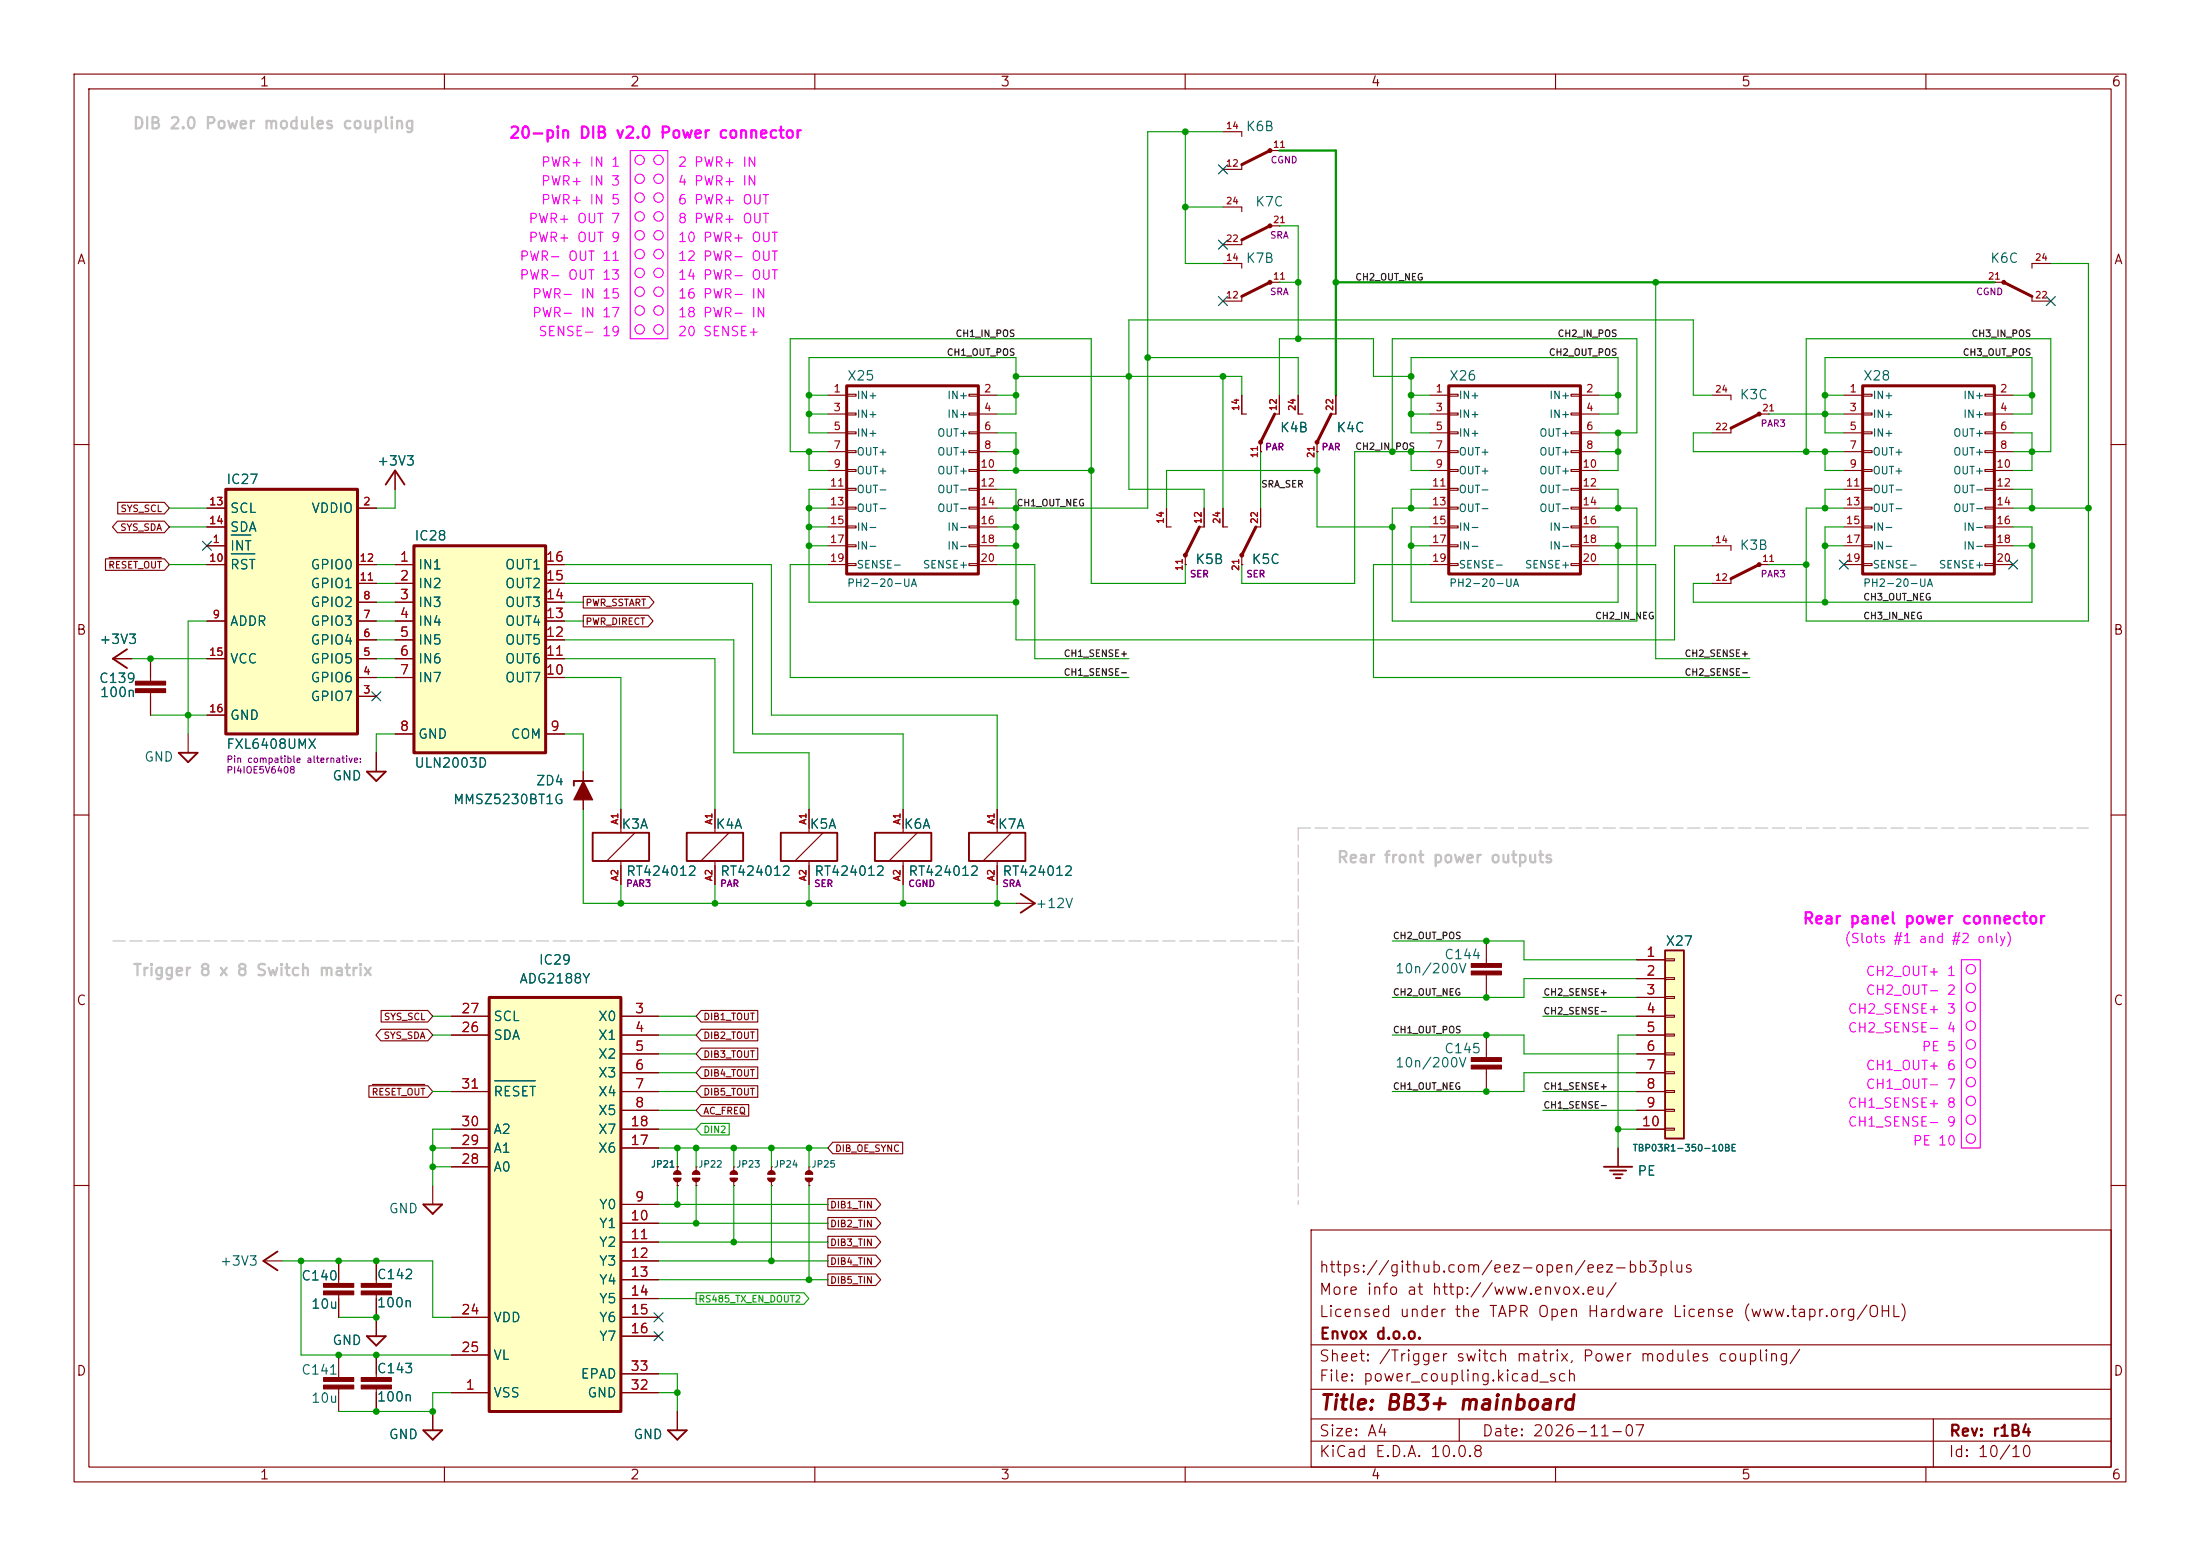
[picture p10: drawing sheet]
<svg xmlns="http://www.w3.org/2000/svg" width="297mm" height="210mm" viewBox="0 0 297 210" stroke-linecap="round" stroke-linejoin="round" font-family="sans-serif">
<g fill="none" stroke="#840000" stroke-width=".15">
<path d="M10 10h277v190h-277zM12 12h273v186h-273zM60 10v2M110 10v2M160 10v2M210 10v2M260 10v2M111.8 53.3h2.5M111.8 55.9h2.5M111.8 58.4h2.5M114.3 53.2h1.3v.3h-1.3zM114.3 55.8h1.3v.2h-1.3z"/>
<path d="M114.3 58.3h1.3v.2h-1.3zM130.8 53.2h1.3v.3h-1.3zM130.8 55.8h1.3v.2h-1.3zM130.8 58.3h1.3v.2h-1.3zM132.1 53.3h2.5M132.1 55.9h2.5M132.1 58.4h2.5M10 60h2M111.8 61h2.5M111.8 63.5h2.5M111.8 66h2.5M111.8 68.6h2.5"/>
<path d="M111.8 71.1h2.5M111.8 73.7h2.5M111.8 76.2h2.5M114.3 60.8h1.3v.3h-1.3zM114.3 63.4h1.3v.2h-1.3zM114.3 65.9h1.3v.3h-1.3zM114.3 68.5h1.3v.2h-1.3zM114.3 71h1.3v.2h-1.3zM114.3 73.5h1.3v.3h-1.3zM114.3 76.1h1.3v.2h-1.3zM130.8 60.8h1.3v.3h-1.3zM130.8 63.4h1.3v.2h-1.3z"/>
<path d="M130.8 65.9h1.3v.3h-1.3zM130.8 68.5h1.3v.2h-1.3zM130.8 71h1.3v.2h-1.3zM130.8 73.5h1.3v.3h-1.3zM130.8 76.1h1.3v.2h-1.3zM132.1 61h2.5M132.1 63.5h2.5M132.1 66h2.5M132.1 68.6h2.5M132.1 71.1h2.5M132.1 73.7h2.5M132.1 76.2h2.5"/>
<path d="M285 60h2M10 110h2M285 110h2M10 160h2M177 166h108v32h-108zM285 160h2M50.8 182.9v3M50.8 187.5v3M60 198v2M110 198v2M160 198v2M177 194.5h108"/>
<path d="M177 191.5h108M177 187.5h108M177 181.5h108M197 191.5v3M210 198v2M260 198v2M261 191.5v6.5"/>
</g>
<g fill="#840000" stroke="#840000" stroke-width=".15">
<path d="M48.8 185.9h4v.5h-4z"/>
<path d="M48.8 186.9h4v.6h-4z"/>
</g>
<path d="M114.3 52.1h17.8v25.4h-17.8z" fill="none" stroke="#840000" stroke-width=".41"/>
<path d="M30.5 66h17.8v33.1h-17.8z" fill="#ffffc2"/>
<path d="M30.5 66h17.8v33.1h-17.8z" fill="none" stroke="#840000" stroke-width=".41"/>
<g fill="none" stroke="#840000" stroke-width=".15">
<path d="M27.9 73.7h2.6M27.9 68.6h2.6M27.9 76.2h2.6M27.9 71.1h2.6M48.3 68.6h2.5M48.3 76.2h2.5M48.3 78.7h2.5M27.9 88.9h2.6M27.9 83.8h2.6M27.9 96.5h2.6M48.3 94h2.5M48.3 91.4h2.5"/>
<path d="M48.3 88.9h2.5M48.3 86.4h2.5M48.3 83.8h2.5M48.3 81.3h2.5M50.8 101.6v2.5M137.2 121.9h2.5M200.7 127v3M200.7 131.6v3M200.7 139.7v3M200.7 144.3v3M218.4 154.9v2.6"/>
</g>
<path d="M31.2 72.2h2.7M31.2 74.8h3.2" fill="none" stroke="#006464" stroke-width=".15"/>
<g fill="#840000" stroke="#840000" stroke-width=".15">
<path d="M198.6 142.7h4.1v.6h-4.1z"/>
<path d="M198.6 143.8h4.1v.5h-4.1z"/>
<path d="M198.6 130h4.1v.6h-4.1z"/>
<path d="M198.6 131.1h4.1v.5h-4.1z"/>
</g>
<path d="M49.5 104.1h2.6l-1.3 1.3zM137.8 120.7l1.9 1.2-1.9 1.3M216.5 157.5h3.8M217.3 158h2.2M217.8 158.5h1.3M218.1 159h.7" fill="none" stroke="#840000" stroke-width=".25"/>
<path d="M224.8 128.3h2.5v25.4h-2.5z" fill="#ffffc2"/>
<path d="M224.8 128.3h2.5v25.4h-2.5z" fill="none" stroke="#840000" stroke-width=".25"/>
<g fill="none" stroke="#840000" stroke-width=".15">
<path d="M167.6 17.8v.6M221 129.5h3.8M221 132.1h3.8M221 134.6h3.8M221 137.2h3.8M221 139.7h3.8M224.8 129.4h1.3v.3h-1.3zM224.8 132h1.3v.2h-1.3zM224.8 134.5h1.3v.2h-1.3zM224.8 137h1.3v.3h-1.3zM224.8 139.6h1.3v.2h-1.3zM221 142.2h3.8"/>
<path d="M221 144.8h3.8M221 147.3h3.8M221 149.9h3.8M221 152.4h3.8M224.8 142.1h1.3v.3h-1.3zM224.8 144.7h1.3v.2h-1.3zM224.8 147.2h1.3v.2h-1.3zM224.8 149.7h1.3v.3h-1.3zM224.8 152.3h1.3v.2h-1.3z"/>
</g>
<circle cx="171.4" cy="20.3" r=".33" fill="#840000"/>
<path d="M165.1 17.8h2.5M167.6 22.2v.7h-2.5M171.4 20.3h1.3M172.7 20.3h.1M274.3 35.6v.6M45.7 182.9v3M45.7 187.5v3" fill="none" stroke="#840000" stroke-width=".15"/>
<path d="M171.4 20.3l-3.8 1.9" fill="none" stroke="#840000" stroke-width=".41"/>
<g fill="#840000" stroke="#840000" stroke-width=".15">
<path d="M43.7 185.9h4.1v.5h-4.1z"/>
<path d="M43.7 186.9h4.1v.6h-4.1z"/>
</g>
<circle cx="270.5" cy="38.1" r=".33" fill="#840000"/>
<g fill="none" stroke="#840000" stroke-width=".15">
<path d="M167.6 35.6v.6M269.2 38.1h.1M269.2 38.1h1.3M274.3 35.6h2.6M248.9 53.3h2.6M248.9 55.9h2.6M248.9 58.4h2.6M251.5 53.2h1.2v.3h-1.2zM251.5 55.8h1.2v.2h-1.2zM251.5 58.3h1.2v.2h-1.2zM268 53.2h1.2v.3h-1.2zM268 55.8h1.2v.2h-1.2z"/>
<path d="M268 58.3h1.2v.2h-1.2zM269.2 53.3h2.6M269.2 55.9h2.6M269.2 58.4h2.6M274.3 40v.6h2.6M248.9 61h2.6M248.9 63.5h2.6M248.9 66h2.6M248.9 68.6h2.6M248.9 71.1h2.6M248.9 73.7h2.6M248.9 76.2h2.6"/>
<path d="M251.5 60.8h1.2v.3h-1.2zM251.5 63.4h1.2v.2h-1.2zM251.5 65.9h1.2v.3h-1.2zM251.5 68.5h1.2v.2h-1.2zM251.5 71h1.2v.2h-1.2zM251.5 73.5h1.2v.3h-1.2zM251.5 76.1h1.2v.2h-1.2zM268 60.8h1.2v.3h-1.2zM268 63.4h1.2v.2h-1.2zM268 65.9h1.2v.3h-1.2zM268 68.5h1.2v.2h-1.2zM268 71h1.2v.2h-1.2z"/>
<path d="M268 73.5h1.2v.3h-1.2zM268 76.1h1.2v.2h-1.2zM269.2 61h2.6M269.2 63.5h2.6M269.2 66h2.6M269.2 68.6h2.6M269.2 71.1h2.6M269.2 73.7h2.6M269.2 76.2h2.6M15.2 88.9h2.6M20.3 88.9v3M20.3 93.5v3"/>
<path d="M45.7 170.2v3M45.7 174.8v3M50.8 177.8v2.5"/>
</g>
<path d="M270.5 38.1l3.8 1.9M251.5 52.1h17.7v25.4h-17.7z" fill="none" stroke="#840000" stroke-width=".41"/>
<path d="M17.1 87.6l-1.9 1.3 1.9 1.3M49.5 180.3h2.6l-1.3 1.3z" fill="none" stroke="#840000" stroke-width=".25"/>
<g fill="#840000" stroke="#840000" stroke-width=".15">
<path d="M18.3 93h4.1v.5h-4.1z"/>
<path d="M18.3 91.9h4.1v.6h-4.1z"/>
<path d="M43.7 173.2h4.1v.5h-4.1z"/>
<path d="M43.7 174.2h4.1v.6h-4.1z"/>
</g>
<circle cx="171.4" cy="38.1" r=".33" fill="#840000"/>
<path d="M165.1 35.6h2.5M171.4 38.1h1.3M172.7 38.1h.1M167.6 40v.6h-2.5M233.7 53.3v.7M25.4 99.1v2.5M109.2 157.5h.1M109.2 157.5v.7M109.2 159.3v.7M109.2 160h.1" fill="none" stroke="#840000" stroke-width=".15"/>
<path d="M171.4 38.1l-3.8 1.9" fill="none" stroke="#840000" stroke-width=".41"/>
<path d="M24.1 101.6h2.6l-1.3 1.3z" fill="none" stroke="#840000" stroke-width=".25"/>
<g fill="#840000" stroke="#840000" stroke-width=".14">
<path d="M108.7 159h.5v.5a.51 .51 0 0 1-.5-.5z"/>
<path d="M109.2 159h.5a.51 .51 0 0 1-.5 .5z"/>
<path d="M108.9 158.1l.3-.1v.5h-.5z"/>
<path d="M109.2 158a.51 .51 0 0 1 .5 .5h-.5z"/>
</g>
<circle cx="237.5" cy="55.9" r=".33" fill="#840000"/>
<path d="M231.1 53.3h2.6M233.7 57.8v.6h-2.6M237.5 55.9h1.3M238.8 55.9h.1M233.7 73.7v.6M58.4 160v2.6" fill="none" stroke="#840000" stroke-width=".15"/>
<path d="M237.5 55.9l-3.8 1.9" fill="none" stroke="#840000" stroke-width=".41"/>
<path d="M57.1 162.6h2.6l-1.3 1.2z" fill="none" stroke="#840000" stroke-width=".25"/>
<circle cx="237.5" cy="76.2" r=".33" fill="#840000"/>
<path d="M231.1 73.7h2.6M233.7 78.1v.6h-2.6M237.5 76.2h1.3M238.8 76.2h.1M78.7 104.1v5.1" fill="none" stroke="#840000" stroke-width=".15"/>
<path d="M237.5 76.2l-3.8 1.9" fill="none" stroke="#840000" stroke-width=".41"/>
<path d="M80 105.4h-2.5v.6" fill="none" stroke="#840000" stroke-width=".25"/>
<path d="M78.7 105.4l1.3 2.6h-2.5z" fill="#840000" stroke="#840000" stroke-width=".15"/>
<path d="M55.9 73.7h17.8v27.9h-17.8z" fill="#ffffc2"/>
<path d="M195.6 52.1h17.8v25.4h-17.8zM55.9 73.7h17.8v27.9h-17.8z" fill="none" stroke="#840000" stroke-width=".41"/>
<g fill="none" stroke="#840000" stroke-width=".15">
<path d="M175.3 55.9h.6M193 53.3h2.6M193 55.9h2.6M193 58.4h2.6M195.6 53.2h1.2v.3h-1.2zM195.6 55.8h1.2v.2h-1.2zM195.6 58.3h1.2v.2h-1.2zM212.1 53.2h1.3v.3h-1.3zM212.1 55.8h1.3v.2h-1.3zM212.1 58.3h1.3v.2h-1.3zM213.4 53.3h2.5M213.4 55.9h2.5"/>
<path d="M213.4 58.4h2.5M53.3 76.2h2.6M53.3 78.7h2.6M53.3 63.5v2.5M73.7 76.2h2.5M73.7 78.7h2.5M193 76.2h2.6M193 61h2.6M193 63.5h2.6M193 66h2.6M193 68.6h2.6M193 71.1h2.6"/>
<path d="M193 73.7h2.6M195.6 60.8h1.2v.3h-1.2zM195.6 63.4h1.2v.2h-1.2zM195.6 65.9h1.2v.3h-1.2zM195.6 68.5h1.2v.2h-1.2zM195.6 71h1.2v.2h-1.2zM195.6 73.5h1.2v.3h-1.2zM195.6 76.1h1.2v.2h-1.2zM212.1 60.8h1.3v.3h-1.3zM212.1 63.4h1.3v.2h-1.3zM212.1 65.9h1.3v.3h-1.3zM212.1 68.5h1.3v.2h-1.3z"/>
<path d="M212.1 71h1.3v.2h-1.3zM212.1 73.5h1.3v.3h-1.3zM212.1 76.1h1.3v.2h-1.3zM213.4 76.2h2.5M213.4 61h2.5M213.4 63.5h2.5M213.4 66h2.5M213.4 68.6h2.5M213.4 71.1h2.5M213.4 73.7h2.5M53.3 81.3h2.6M53.3 83.8h2.6"/>
<path d="M53.3 86.4h2.6M53.3 88.9h2.6M53.3 91.4h2.6M53.3 99.1h2.6M73.7 81.3h2.5M73.7 83.8h2.5M73.7 86.4h2.5M73.7 88.9h2.5M73.7 91.4h2.5M73.7 99.1h2.5M83.8 109.2v3.2M83.8 116.2v3.2"/>
<path d="M85.7 112.4l-3.8 3.8M96.5 109.2v3.2M96.5 116.2v3.2M98.4 112.4l-3.8 3.8M109.2 109.2v3.2M109.2 116.2v3.2M111.1 112.4l-3.8 3.8M121.9 109.2v3.2M121.9 116.2v3.2M123.8 112.4l-3.8 3.8M134.6 109.2v3.2M134.6 116.2v3.2"/>
<path d="M136.5 112.4l-3.8 3.8M35.6 170.2h2.5"/>
</g>
<path d="M52.1 65.4l1.2-1.9 1.3 1.9M80 112.4h7.6v3.8h-7.6zM92.7 112.4h7.6v3.8h-7.6zM105.4 112.4h7.6v3.8h-7.6zM118.1 112.4h7.6v3.8h-7.6zM130.8 112.4h7.6v3.8h-7.6zM37.5 168.9l-1.9 1.3 1.9 1.3" fill="none" stroke="#840000" stroke-width=".25"/>
<circle cx="177.8" cy="59.7" r=".33" fill="#840000"/>
<path d="M175.3 53.3v2.6M177.8 59.7v1.3M180.3 53.3v2.6h-.6M177.8 61h.1M58.4 190.5v2.5" fill="none" stroke="#840000" stroke-width=".15"/>
<path d="M179.7 55.9l-1.9 3.8" fill="none" stroke="#840000" stroke-width=".41"/>
<path d="M57.1 193h2.6l-1.3 1.3z" fill="none" stroke="#840000" stroke-width=".25"/>
<path d="M66 134.6h17.8v55.9h-17.8z" fill="#ffffc2"/>
<path d="M66 134.6h17.8v55.9h-17.8z" fill="none" stroke="#840000" stroke-width=".41"/>
<g fill="none" stroke="#840000" stroke-width=".15">
<path d="M167.6 55.9h.7M61 137.2h5M61 139.7h5M83.8 137.2h5.1M83.8 139.7h5.1M61 147.3h5M61 154.9h5M61 152.4h5M61 157.5h5M83.8 142.2h5.1M83.8 144.8h5.1M83.8 147.3h5.1"/>
<path d="M83.8 149.9h5.1M83.8 154.9h5.1M83.8 152.4h5.1M91.4 157.5h.1M91.4 157.5v.7M91.4 159.3v.7M61 177.8h5M83.8 162.6h5.1M83.8 165.1h5.1M83.8 167.6h5.1M83.8 170.2h5.1M83.8 172.7h5.1"/>
<path d="M83.8 175.3h5.1M83.8 177.8h5.1M91.4 160h.1M61 188h5M61 182.9h5M83.8 188h5.1M83.8 180.3h5.1M83.8 185.4h5.1"/>
</g>
<path d="M66.8 145.9h5.5" fill="none" stroke="#006464" stroke-width=".15"/>
<g fill="#840000" stroke="#840000" stroke-width=".14">
<path d="M90.9 159h.5v.5a.51 .51 0 0 1-.5-.5z"/>
<path d="M91.4 159h.5a.51 .51 0 0 1-.5 .5z"/>
<path d="M91.1 158.1l.3-.1v.5h-.5z"/>
<path d="M91.4 158a.51 .51 0 0 1 .6 .5h-.6z"/>
</g>
<circle cx="170.2" cy="59.7" r=".33" fill="#840000"/>
<g fill="none" stroke="#840000" stroke-width=".15">
<path d="M167.6 27.9v.7M167.6 53.3v2.6M170.2 59.7v1.3M172.7 53.3v2.6h-.6M170.2 61h.1M94 157.5h.1M94 157.5v.7M94 159.3v.7M99.1 157.5h.1M99.1 157.5v.7M99.1 159.3v.7M104.1 157.5h.1"/>
<path d="M104.1 157.5v.7M104.1 159.3v.7M50.8 170.2v3M50.8 174.8v3M94 160h.1M99.1 160h.1M104.1 160h.1"/>
</g>
<path d="M172.1 55.9l-1.9 3.8" fill="none" stroke="#840000" stroke-width=".41"/>
<g fill="#840000" stroke="#840000" stroke-width=".15">
<path d="M48.8 173.2h4v.5h-4z"/>
<path d="M48.8 174.2h4v.6h-4z"/>
</g>
<g fill="#840000" stroke="#840000" stroke-width=".14">
<path d="M103.6 159h.5v.5a.51 .51 0 0 1-.5-.5z"/>
<path d="M104.1 159h.5a.51 .51 0 0 1-.5 .5z"/>
<path d="M103.8 158.1l.3-.1v.5h-.5z"/>
<path d="M104.1 158a.51 .51 0 0 1 .6 .5h-.6z"/>
<path d="M93.5 159h.5v.5a.51 .51 0 0 1-.5-.5z"/>
<path d="M94 159h.5a.51 .51 0 0 1-.5 .5z"/>
<path d="M93.6 158.1l.4-.1v.5h-.5z"/>
<path d="M94 158a.51 .51 0 0 1 .5 .5h-.5z"/>
<path d="M98.5 159h.6v.5a.51 .51 0 0 1-.6-.5z"/>
<path d="M99.1 159h.5a.51 .51 0 0 1-.5 .5z"/>
<path d="M98.7 158.1l.4-.1v.5h-.5z"/>
<path d="M99.1 158a.51 .51 0 0 1 .5 .5h-.5z"/>
</g>
<circle cx="171.4" cy="30.5" r=".33" fill="#840000"/>
<path d="M165.1 27.9h2.5M167.6 32.4v.6h-2.5M171.4 30.5h1.3M172.7 30.5h.1M157.5 71.1h.6" fill="none" stroke="#840000" stroke-width=".15"/>
<path d="M171.4 30.5l-3.8 1.9" fill="none" stroke="#840000" stroke-width=".41"/>
<circle cx="160" cy="74.9" r=".33" fill="#840000"/>
<path d="M157.5 68.6v2.5M160 76.2h.1M160 74.9v1.3M162.6 68.6v2.5h-.7M165.1 71.1h.6" fill="none" stroke="#840000" stroke-width=".15"/>
<path d="M161.9 71.1l-1.9 3.8" fill="none" stroke="#840000" stroke-width=".41"/>
<circle cx="167.6" cy="74.9" r=".33" fill="#840000"/>
<g fill="none" stroke="#840000" stroke-width=".15">
<path d="M167.6 53.3v2.6M172.7 53.3v2.6M175.3 53.3v2.6M180.3 53.3v2.6M14.2 75.4h8l.7 .8-.7 .8h-8zM14.7 75.2h7.1M15.9 70.3h6.3l.7 .8-.7 .8h-6.3l-.7-.8zM15.9 67.8h6.3l.7 .8-.7 .8h-6.3zM27.9 71.1h2.6M27.9 73.7h2.6M27.9 68.6h2.6M27.9 76.2h2.6"/>
<path d="M48.3 68.6h2.5M48.3 76.2h2.5M48.3 78.7h2.5M53.3 76.2h2.6M53.3 78.7h2.6M53.3 63.5v2.5M73.7 76.2h2.5M73.7 78.7h2.5M157.5 68.6v2.5M160 76.2h.1M162.6 68.6v2.5M165.1 68.6v2.5"/>
<path d="M167.6 76.2h.1M167.6 74.9v1.3M170.2 61h.1M170.2 68.6v2.5h-.7M177.8 61h.1M15.2 88.9h2.6M20.3 88.9v2.5M20.3 94v2.5M27.9 88.9h2.6M27.9 83.8h2.6M27.9 96.5h2.6M48.3 88.9h2.5"/>
<path d="M48.3 94h2.5M48.3 91.4h2.5M48.3 86.4h2.5M48.3 83.8h2.5M48.3 81.3h2.5M53.3 88.9h2.6M53.3 91.4h2.6M53.3 86.4h2.6M53.3 83.8h2.6M53.3 81.3h2.6M53.3 99.1h2.6M73.7 88.9h2.5"/>
<path d="M73.7 91.4h2.5M73.7 86.4h2.5M73.7 83.8h2.5M73.7 81.3h2.5M73.7 99.1h2.5M78.7 83h8.8l.7 .8-.7 .8h-8.8zM78.7 80.5h8.9l.7 .8-.7 .8h-8.9zM50.8 101.6v2.5M78.7 104.1v5.1M83.8 109.2v2.6M83.8 116.8v2.6M96.5 109.2v2.6"/>
<path d="M96.5 116.8v2.6M109.2 109.2v2.6M109.2 116.8v2.6M121.9 109.2v2.6M121.9 116.8v2.6M134.6 109.2v2.6M134.6 116.8v2.6M51.4 138.9h6.4l.6 .8-.6 .8h-6.4l-.7-.8zM51.5 136.4h6.3l.6 .8-.6 .7h-6.3zM61 137.2h5M61 139.7h5M83.8 137.2h5.1"/>
<path d="M83.8 139.7h5.1M94.6 138.9h7.7v1.6h-7.7l-.6-.8zM94.6 136.4h7.7v1.5h-7.7l-.6-.7zM221 129.5h3.8M221 132.1h3.8M221 134.6h3.8M221 137.2h3.8M221 139.7h3.8M49.8 146.5h8l.6 .8-.6 .8h-8zM50.3 146.4h7M61 147.3h5M61 152.4h5"/>
<path d="M61 154.9h5M61 157.5h5M83.8 142.2h5.1M83.8 144.8h5.1M83.8 147.3h5.1M83.8 149.9h5.1M83.8 152.4h5.1M83.8 154.9h5.1M91.4 157.5h.1M94.6 141.5h7.7v1.5h-7.7l-.6-.8zM94.6 144h7.7v1.6h-7.7l-.6-.8zM94.6 146.5h7.7v1.6h-7.7l-.6-.8z"/>
<path d="M94.6 149.1h6.5v1.5h-6.5l-.6-.7zM112.4 154.2h9.5v1.5h-9.5l-.6-.8zM218.4 154.9v2.6M221 142.2h3.8M221 144.8h3.8M221 147.3h3.8M221 149.9h3.8M221 152.4h3.8M45.7 170.2v2.5M45.7 175.3v2.5M50.8 170.2v2.5M50.8 175.3v5"/>
<path d="M61 177.8h5M83.8 162.6h5.1M83.8 165.1h5.1M83.8 167.6h5.1M83.8 170.2h5.1M83.8 172.7h5.1M83.8 175.3h5.1M83.8 177.8h5.1M91.4 160h.1M111.8 171.9h6.4l.7 .8-.7 .8h-6.4zM111.8 164.3h6.4l.7 .8-.7 .8h-6.4zM111.8 169.4h6.4l.7 .8-.7 .8h-6.4z"/>
<path d="M111.8 161.8h6.4l.7 .8-.7 .7h-6.4zM111.8 166.9h6.4l.7 .7-.7 .8h-6.4zM50.8 182.9v2.5M50.8 188v2.5M58.4 190.5v2.5M61 188h5M61 182.9h5M83.8 188h5.1M83.8 180.3h5.1M83.8 185.4h5.1M91.4 190.5v2.5"/>
</g>
<path d="M169.5 71.1l-1.9 3.8" fill="none" stroke="#840000" stroke-width=".41"/>
<path d="M90.2 193h2.5l-1.3 1.3z" fill="none" stroke="#840000" stroke-width=".25"/>
<path d="M88.9 152.4h5.1M94.6 151.6h3.8v1.6h-3.8l-.6-.8zM88.9 175.3h5.1M94 174.5h14.5l.7 .8-.7 .7h-14.5z" fill="none" stroke="#00c200" stroke-width=".15"/>
<path d="M175.3 111.8h106.6M175.3 111.8v50.8M15.2 127h160.1" fill="none" stroke="#c2c2c2" stroke-width=".15" stroke-dasharray="1.7 .6"/>
<g fill="none" stroke="#009600" stroke-width=".15">
<path d="M160 17.8v17.8h5.1M165.1 17.8h-10.2v50.8h-20.3M160 27.9h5.1M172.7 30.5h2.6v15.2M172.7 38.1h2.6M223.5 38.1v35.6h-7.6M276.9 35.6h5v48.2h-38.1v-15.2h5.1M109.2 55.9h2.6M109.2 53.3h2.6M134.6 55.9h2.6v-7.6h-28v10.1h2.6M134.6 53.3h2.6M134.6 58.4h2.6v5.1"/>
<path d="M137.2 50.8h30.4v2.5M154.9 48.3h20.4v5M165.1 50.8v17.8M190.5 55.9h2.5M190.5 53.3h2.5M190.5 50.8h-5.1v-5.1h-12.7v7.6M215.9 55.9h2.5v-7.6h-27.9v10.1h2.5M215.9 53.3h2.5M215.9 58.4h5.1v-12.7h-33v15.3M218.4 58.4v5.1h-2.5M231.1 53.3h-2.5v-10.1h-76.2v22.8h10.2v2.6M231.1 58.4h-2.5v2.6h20.3"/>
<path d="M238.8 55.9h10.1M246.4 53.3h2.5M271.8 55.9h2.5v-7.6h-27.9v10.1h2.5M271.8 53.3h2.5M271.8 58.4h2.5v5.1h-2.5M22.9 76.2h5M22.9 71.1h5M22.9 68.6h5M50.8 76.2h2.5M50.8 78.7h2.5M53.3 66v2.6h-2.5M76.2 76.2h27.9v20.3h30.5v12.7"/>
<path d="M76.2 78.7h25.4v20.4h20.3v10.1M109.2 61v2.5h2.6M109.2 71.1h2.6M109.2 73.7h2.6M109.2 68.6h2.6M111.8 76.2h-5.1v15.2h45.7M111.8 66h-2.6v15.3h28M111.8 61h-5.1v-15.3h40.6v33h12.7v-2.5M134.6 76.2h5.1v12.7h12.7M134.6 71.1h2.6M134.6 73.7h2.6M134.6 66h2.6v20.4h88.9v-12.7h5"/>
<path d="M134.6 61h2.6M134.6 63.5h12.7M170.2 61v7.6M177.8 61v10.1h10.2M177.8 63.5h-20.3v5.1M190.5 73.7h2.5M190.5 61v2.5h2.5M193 76.2h-7.6v15.2h50.8M193 71.1h-2.5v10.2h27.9v-10.2h-2.5M193 61h-10.1v17.7h-15.3v-2.5M193 68.6h-5v15.2h33v-15.2h-5.1M193 66h-2.5v2.6"/>
<path d="M215.9 76.2h7.6v12.7h12.7M215.9 61h2.5M215.9 66h2.5v2.6M238.8 76.2h5M243.8 61v-15.3h33.1v15.3h-5.1M246.4 73.7h2.5M246.4 61v2.5h2.5M248.9 71.1h-2.5v10.2M248.9 66h-2.5v2.6M271.8 71.1h2.5v10.2h-45.7v-2.6h2.5M271.8 73.7h2.5M271.8 68.6h10.1"/>
<path d="M271.8 66h2.5v2.6M17.8 88.9h10.1M20.3 96.5h7.6M27.9 83.8h-2.5v15.3M50.8 88.9h2.5M50.8 81.3h2.5M50.8 83.8h2.5M50.8 86.4h2.5M50.8 91.4h2.5M53.3 99.1h-2.5v2.5M76.2 86.4h22.9v15.2h10.1v7.6M76.2 88.9h20.3v20.3"/>
<path d="M76.2 99.1h2.5v5M76.2 81.3h2.5M76.2 83.8h2.5M76.2 91.4h7.6v17.8M78.7 109.2v12.7h58.5M83.8 119.4v2.5M96.5 119.4v2.5M109.2 119.4v2.5M121.9 119.4v2.5M134.6 119.4v2.5M58.4 139.7h2.6M58.4 137.2h2.6"/>
<path d="M88.9 139.7h5.1M88.9 137.2h5.1M188 127h17.7v2.5h15.3M188 139.7h17.7v2.5h15.3M208.3 134.6h12.7M208.3 137.2h12.7M221 139.7h-2.6v15.2M221 132.1h-15.3v2.5h-17.7M58.4 147.3h2.6M58.4 154.9h2.6M58.4 157.5h2.6M61 152.4h-2.6v7.6"/>
<path d="M88.9 147.3h5.1M88.9 149.9h5.1M88.9 142.2h5.1M88.9 144.8h5.1M88.9 154.9h22.9M91.4 154.9v2.6M94 154.9v2.6M99.1 154.9v2.6M104.1 154.9v2.6M109.2 154.9v2.6M208.3 147.3h12.7M208.3 149.9h12.7"/>
<path d="M218.4 152.4h2.6M221 144.8h-15.3v2.5h-17.7M38.1 170.2h20.3v7.6h2.6M40.6 170.2v12.7h20.4M45.7 177.8h5.1M88.9 170.2h22.9M88.9 165.1h22.9M88.9 172.7h22.9M88.9 162.6h22.9M88.9 167.6h22.9M91.4 160v2.6M94 160v5.1"/>
<path d="M99.1 160v7.6M104.1 160v10.2M109.2 160v12.7M61 188h-2.6v2.5h-12.7M88.9 185.4h2.5v5.1M88.9 188h2.5"/>
</g>
<path d="M172.7 20.3h7.6v33M180.3 38.1h88.9" fill="none" stroke="#009600" stroke-width=".3"/>
<g fill="none" stroke="#000084" stroke-width=".15">
<path d="M164.5 32.4l1.2 1.2M164.5 22.3l1.2 1.2M165.7 32.4l-1.2 1.2M165.7 22.3l-1.2 1.2M164.5 40l1.2 1.2M165.7 40l-1.2 1.2M276.3 40l1.2 1.2M277.5 40l-1.2 1.2M27.3 73.1l1.2 1.2M28.5 73.1l-1.2 1.2M248.3 75.6l1.2 1.2M249.5 75.6l-1.2 1.2"/>
<path d="M271.2 75.6l1.2 1.2M272.4 75.6l-1.2 1.2M50.2 93.4l1.2 1.2M51.4 93.4l-1.2 1.2M88.3 179.7l1.2 1.2M88.3 177.2l1.2 1.2M89.5 179.7l-1.2 1.2M89.5 177.2l-1.2 1.2"/>
</g>
<g fill="none" stroke="#f0f" stroke-width=".15">
<path d="M85.1 20.3h5.1v25.4h-5.1zM264.8 129.5h2.5v25.4h-2.5z"/>
<circle cx="86.4" cy="21.6" r=".63"/>
<circle cx="86.4" cy="31.7" r=".63"/>
<circle cx="86.4" cy="39.4" r=".63"/>
<circle cx="86.4" cy="36.8" r=".63"/>
<circle cx="86.4" cy="26.7" r=".63"/>
<circle cx="86.4" cy="29.2" r=".63"/>
<circle cx="86.4" cy="24.1" r=".63"/>
<circle cx="86.4" cy="34.3" r=".63"/>
<circle cx="88.9" cy="39.4" r=".63"/>
<circle cx="88.9" cy="24.1" r=".63"/>
<circle cx="88.9" cy="21.6" r=".63"/>
<circle cx="88.9" cy="26.7" r=".63"/>
<circle cx="88.9" cy="36.8" r=".63"/>
<circle cx="88.9" cy="31.7" r=".63"/>
<circle cx="88.9" cy="29.2" r=".63"/>
<circle cx="88.9" cy="34.3" r=".63"/>
<circle cx="86.4" cy="41.9" r=".63"/>
<circle cx="86.4" cy="44.4" r=".63"/>
<circle cx="88.9" cy="41.9" r=".63"/>
<circle cx="88.9" cy="44.4" r=".63"/>
<circle cx="266.1" cy="133.3" r=".63"/>
<circle cx="266.1" cy="135.9" r=".63"/>
<circle cx="266.1" cy="130.8" r=".63"/>
<circle cx="266.1" cy="138.4" r=".63"/>
<circle cx="266.1" cy="143.5" r=".63"/>
<circle cx="266.1" cy="151.1" r=".63"/>
<circle cx="266.1" cy="141" r=".63"/>
<circle cx="266.1" cy="146" r=".63"/>
<circle cx="266.1" cy="153.7" r=".63"/>
<circle cx="266.1" cy="148.6" r=".63"/>
</g>
<path d="M31.2 72.2h2.7M31.2 74.8h3.2M66.8 145.9h5.5" fill="none" stroke="#006464" stroke-width=".15"/>
<g fill="#009600">
<circle cx="246.4" cy="81.3" r=".46"/>
<circle cx="281.9" cy="68.6" r=".46"/>
<circle cx="246.4" cy="68.6" r=".46"/>
<circle cx="243.8" cy="76.2" r=".46"/>
<circle cx="274.3" cy="53.3" r=".46"/>
<circle cx="274.3" cy="73.7" r=".46"/>
<circle cx="274.3" cy="68.6" r=".46"/>
<circle cx="274.3" cy="61" r=".46"/>
<circle cx="200.7" cy="147.3" r=".46"/>
<circle cx="218.4" cy="152.4" r=".46"/>
<circle cx="200.7" cy="139.7" r=".46"/>
<circle cx="223.5" cy="38.1" r=".46"/>
<circle cx="218.4" cy="68.6" r=".46"/>
<circle cx="246.4" cy="55.9" r=".46"/>
<circle cx="246.4" cy="53.3" r=".46"/>
<circle cx="243.8" cy="61" r=".46"/>
<circle cx="246.4" cy="61" r=".46"/>
<circle cx="246.4" cy="73.7" r=".46"/>
<circle cx="218.4" cy="73.7" r=".46"/>
<circle cx="200.7" cy="127" r=".46"/>
<circle cx="200.7" cy="134.6" r=".46"/>
<circle cx="40.6" cy="170.2" r=".46"/>
<circle cx="58.4" cy="157.5" r=".46"/>
<circle cx="58.4" cy="154.9" r=".46"/>
<circle cx="91.4" cy="154.9" r=".46"/>
<circle cx="94" cy="154.9" r=".46"/>
<circle cx="109.2" cy="154.9" r=".46"/>
<circle cx="104.1" cy="154.9" r=".46"/>
<circle cx="83.8" cy="121.9" r=".46"/>
<circle cx="109.2" cy="172.7" r=".46"/>
<circle cx="99.1" cy="154.9" r=".46"/>
<circle cx="134.6" cy="121.9" r=".46"/>
<circle cx="121.9" cy="121.9" r=".46"/>
<circle cx="109.2" cy="121.9" r=".46"/>
<circle cx="96.5" cy="121.9" r=".46"/>
<circle cx="109.2" cy="71.1" r=".46"/>
<circle cx="99.1" cy="167.6" r=".46"/>
<circle cx="104.1" cy="170.2" r=".46"/>
<circle cx="94" cy="165.1" r=".46"/>
<circle cx="91.4" cy="162.6" r=".46"/>
<circle cx="91.4" cy="188" r=".46"/>
<circle cx="50.8" cy="170.2" r=".46"/>
<circle cx="45.7" cy="170.2" r=".46"/>
<circle cx="50.8" cy="177.8" r=".46"/>
<circle cx="45.7" cy="182.9" r=".46"/>
<circle cx="58.4" cy="190.5" r=".46"/>
<circle cx="50.8" cy="182.9" r=".46"/>
<circle cx="50.8" cy="190.5" r=".46"/>
<circle cx="109.2" cy="53.3" r=".46"/>
<circle cx="109.2" cy="55.9" r=".46"/>
<circle cx="109.2" cy="68.6" r=".46"/>
<circle cx="109.2" cy="61" r=".46"/>
<circle cx="20.3" cy="88.9" r=".46"/>
<circle cx="25.4" cy="96.5" r=".46"/>
<circle cx="137.2" cy="71.1" r=".46"/>
<circle cx="137.2" cy="68.6" r=".46"/>
<circle cx="137.2" cy="63.5" r=".46"/>
<circle cx="137.2" cy="73.7" r=".46"/>
<circle cx="109.2" cy="73.7" r=".46"/>
<circle cx="137.2" cy="61" r=".46"/>
<circle cx="137.2" cy="50.8" r=".46"/>
<circle cx="218.4" cy="61" r=".46"/>
<circle cx="190.5" cy="61" r=".46"/>
<circle cx="190.5" cy="55.9" r=".46"/>
<circle cx="188" cy="61" r=".46"/>
<circle cx="190.5" cy="68.6" r=".46"/>
<circle cx="188" cy="71.1" r=".46"/>
<circle cx="190.5" cy="73.7" r=".46"/>
<circle cx="190.5" cy="53.3" r=".46"/>
<circle cx="190.5" cy="50.8" r=".46"/>
<circle cx="137.2" cy="81.3" r=".46"/>
<circle cx="137.2" cy="53.3" r=".46"/>
<circle cx="177.8" cy="63.5" r=".46"/>
<circle cx="218.4" cy="58.4" r=".46"/>
<circle cx="218.4" cy="53.3" r=".46"/>
<circle cx="180.3" cy="38.1" r=".46"/>
<circle cx="154.9" cy="48.3" r=".46"/>
<circle cx="152.4" cy="50.8" r=".46"/>
<circle cx="160" cy="17.8" r=".46"/>
<circle cx="160" cy="27.9" r=".46"/>
<circle cx="175.3" cy="38.1" r=".46"/>
<circle cx="165.1" cy="50.8" r=".46"/>
<circle cx="175.3" cy="45.7" r=".46"/>
<circle cx="147.3" cy="63.5" r=".46"/>
</g>
<text font-size="2" fill="#840000" x="178" y="190.8">Title: BB3+ mainboard</text>
<g font-size="1.5" fill="#c2c2c2">
<text x="17.8" y="17.8">DIB 2.0 Power modules coupling</text>
<text x="180.4" y="116.8">Rear front power outputs</text>
<text x="17.8" y="132.1">Trigger 8 x 8 Switch matrix</text>
</g>
<g font-size="1.5" fill="#f0f">
<text x="68.6" y="19.1">20-pin DIB v2.0 Power connector</text>
<text x="243.3" y="125.1">Rear panel power connector</text>
</g>
<g font-size="1.5" fill="#840000">
<text x="178" y="172.1">https://github.com/eez-open/eez-bb3plus</text>
<text x="178" y="178.1">Licensed under the TAPR Open Hardware License (www.tapr.org/OHL)</text>
<text x="178" y="175.1">More info at http://www.envox.eu/</text>
<text x="178" y="184.1">Sheet: /Trigger switch matrix, Power modules coupling/</text>
<text x="178" y="181.1">Envox d.o.o.</text>
<text x="178" y="186.8">File: power_coupling.kicad_sch</text>
<text x="178" y="197">KiCad E.D.A. 10.0.8</text>
<text x="178" y="194.2">Size: A4</text>
<text x="200" y="194.2">Date: 2026-11-07</text>
<text x="263" y="197">Id: 10/10</text>
<text x="263" y="194.2">Rev: r1B4</text>
</g>
<g font-size="1.3" fill="#840000">
<text x="35" y="12">1</text>
<text x="85" y="12">2</text>
<text x="135" y="12">3</text>
<text x="185" y="12">4</text>
<text x="235" y="12">5</text>
<text x="285" y="12">6</text>
<text x="10.3" y="36">A</text>
<text x="285.3" y="36">A</text>
<text x="10.2" y="86">B</text>
<text x="285.2" y="86">B</text>
<text x="10.2" y="136">C</text>
<text x="285.2" y="136">C</text>
<text x="10.2" y="186">D</text>
<text x="285.2" y="186">D</text>
<text x="35" y="200">1</text>
<text x="85" y="200">2</text>
<text x="135" y="200">3</text>
<text x="185" y="200">4</text>
<text x="235" y="200">5</text>
<text x="285" y="200">6</text>
</g>
<g font-size="1.3" fill="#f0f">
<text x="72.9" y="22.8">PWR+ IN 1</text>
<text x="91.4" y="22.8">2 PWR+ IN</text>
<text x="72.9" y="27.9">PWR+ IN 5</text>
<text x="72.9" y="25.4">PWR+ IN 3</text>
<text x="91.4" y="27.9">6 PWR+ OUT</text>
<text x="91.4" y="25.4">4 PWR+ IN</text>
<text x="70" y="35.5">PWR- OUT 11</text>
<text x="71.3" y="33">PWR+ OUT 9</text>
<text x="71.3" y="30.5">PWR+ OUT 7</text>
<text x="91.4" y="33">10 PWR+ OUT</text>
<text x="91.4" y="35.5">12 PWR- OUT</text>
<text x="91.4" y="30.5">8 PWR+ OUT</text>
<text x="70" y="38.1">PWR- OUT 13</text>
<text x="71.7" y="40.6">PWR- IN 15</text>
<text x="91.4" y="38.1">14 PWR- OUT</text>
<text x="91.4" y="40.6">16 PWR- IN</text>
<text x="71.7" y="43.2">PWR- IN 17</text>
<text x="72.6" y="45.7">SENSE- 19</text>
<text x="91.4" y="45.7">20 SENSE+</text>
<text x="91.4" y="43.2">18 PWR- IN</text>
<text x="248.9" y="127.6">(Slots #1 and #2 only)</text>
<text x="249.4" y="137.1">CH2_SENSE+ 3</text>
<text x="251.8" y="132.1">CH2_OUT+ 1</text>
<text x="251.8" y="134.6">CH2_OUT- 2</text>
<text x="249.4" y="139.7">CH2_SENSE- 4</text>
<text x="259.3" y="142.2">PE 5</text>
<text x="249.4" y="149.8">CH1_SENSE+ 8</text>
<text x="251.8" y="147.3">CH1_OUT- 7</text>
<text x="251.8" y="144.8">CH1_OUT+ 6</text>
<text x="249.4" y="152.4">CH1_SENSE- 9</text>
<text x="258.1" y="154.9">PE 10</text>
</g>
<g font-size="1.3" fill="#006464">
<text x="168.1" y="18">K6B</text>
<text x="169.4" y="28.2">K7C</text>
<text x="168.1" y="35.8">K7B</text>
<text x="268.6" y="35.8">K6C</text>
<text x="114.3" y="51.7">X25</text>
<text x="195.6" y="51.7">X26</text>
<text x="251.4" y="51.7">X28</text>
<text x="172.7" y="58.7">K4B</text>
<text x="180.3" y="58.7">K4C</text>
<text x="234.8" y="54.2">K3C</text>
<text x="30.5" y="65.6">IC27</text>
<text x="50.8" y="63.2">+3V3</text>
<text x="31" y="69.5">SCL</text>
<text x="42" y="69.5">VDDIO</text>
<text x="31" y="74.6">INT</text>
<text x="31" y="77.2">RST</text>
<text x="31" y="72.1">SDA</text>
<text x="41.8" y="77.2">GPIO0</text>
<text x="55.9" y="73.3">IC28</text>
<text x="56.4" y="77.2">IN1</text>
<text x="68.1" y="77.2">OUT1</text>
<text x="161.3" y="76.4">K5B</text>
<text x="168.9" y="76.4">K5C</text>
<text x="234.8" y="74.5">K3B</text>
<text x="41.8" y="82.2">GPIO2</text>
<text x="41.8" y="79.7">GPIO1</text>
<text x="56.4" y="79.7">IN2</text>
<text x="56.4" y="82.2">IN3</text>
<text x="68.1" y="82.2">OUT3</text>
<text x="68.1" y="79.7">OUT2</text>
<text x="13.3" y="87.2">+3V3</text>
<text x="31" y="84.8">ADDR</text>
<text x="31" y="89.9">VCC</text>
<text x="41.8" y="89.9">GPIO5</text>
<text x="41.8" y="87.3">GPIO4</text>
<text x="41.8" y="84.8">GPIO3</text>
<text x="56.4" y="84.8">IN4</text>
<text x="56.4" y="87.3">IN5</text>
<text x="56.4" y="89.9">IN6</text>
<text x="68.1" y="89.9">OUT6</text>
<text x="68.1" y="87.3">OUT5</text>
<text x="68.1" y="84.8">OUT4</text>
<text x="13.3" y="92.5">C139</text>
<text x="13.4" y="94.4">100n</text>
<text x="41.8" y="94.9">GPIO7</text>
<text x="41.8" y="92.4">GPIO6</text>
<text x="56.4" y="92.4">IN7</text>
<text x="68.1" y="92.4">OUT7</text>
<text x="30.5" y="101.4">FXL6408UMX</text>
<text x="31" y="97.5">GND</text>
<text x="56.4" y="100">GND</text>
<text x="68.9" y="100">COM</text>
<text x="19.4" y="103.1">GND</text>
<text x="44.8" y="105.6">GND</text>
<text x="55.9" y="103.9">ULN2003D</text>
<text x="72.3" y="106.3">ZD4</text>
<text x="61.1" y="108.8">MMSZ5230BT1G</text>
<text x="83.8" y="112.2">K3A</text>
<text x="96.5" y="112.2">K4A</text>
<text x="109.2" y="112.2">K5A</text>
<text x="121.9" y="112.2">K6A</text>
<text x="134.6" y="112.2">K7A</text>
<text x="84.4" y="118.5">RT424012</text>
<text x="97.1" y="118.5">RT424012</text>
<text x="109.8" y="118.5">RT424012</text>
<text x="122.5" y="118.5">RT424012</text>
<text x="135.2" y="118.5">RT424012</text>
<text x="139.7" y="122.9">+12V</text>
<text x="72.7" y="130.5">IC29</text>
<text x="188.3" y="131.7">10n/200V</text>
<text x="194.9" y="129.8">C144</text>
<text x="224.8" y="128">X27</text>
<text x="70" y="133">ADG2188Y</text>
<text x="66.5" y="140.7">SDA</text>
<text x="66.5" y="138.1">SCL</text>
<text x="80.7" y="138.1">X0</text>
<text x="80.7" y="140.7">X1</text>
<text x="80.7" y="143.2">X2</text>
<text x="194.9" y="142.5">C145</text>
<text x="66.5" y="148.3">RESET</text>
<text x="80.7" y="145.7">X3</text>
<text x="80.7" y="148.3">X4</text>
<text x="188.3" y="144.4">10n/200V</text>
<text x="66.5" y="155.9">A1</text>
<text x="66.5" y="153.4">A2</text>
<text x="80.7" y="150.8">X5</text>
<text x="80.7" y="155.9">X6</text>
<text x="80.7" y="153.4">X7</text>
<text x="66.5" y="158.4">A0</text>
<text x="221" y="159">PE</text>
<text x="52.4" y="164.1">GND</text>
<text x="80.8" y="163.5">Y0</text>
<text x="80.8" y="166.1">Y1</text>
<text x="29.6" y="171.1">+3V3</text>
<text x="40.6" y="173.1">C140</text>
<text x="50.8" y="173">C142</text>
<text x="80.8" y="168.6">Y2</text>
<text x="80.8" y="171.1">Y3</text>
<text x="80.8" y="173.7">Y4</text>
<text x="41.9" y="176.9">10u</text>
<text x="50.8" y="176.8">100n</text>
<text x="66.5" y="178.8">VDD</text>
<text x="80.8" y="176.2">Y5</text>
<text x="80.8" y="178.8">Y6</text>
<text x="40.6" y="185.8">C141</text>
<text x="44.8" y="181.8">GND</text>
<text x="50.8" y="185.7">C143</text>
<text x="66.5" y="183.8">VL</text>
<text x="80.8" y="181.3">Y7</text>
<text x="41.9" y="189.6">10u</text>
<text x="50.8" y="189.5">100n</text>
<text x="66.5" y="188.9">VSS</text>
<text x="78.3" y="186.4">EPAD</text>
<text x="79.2" y="188.9">GND</text>
<text x="52.4" y="194.5">GND</text>
<text x="85.4" y="194.5">GND</text>
</g>
<g font-size="1.3" fill="#a90000">
<text x="53.9" y="76.1">1</text>
<text x="73.6" y="76.1">16</text>
<text x="53.9" y="78.7">2</text>
<text x="53.9" y="81.2">3</text>
<text x="53.9" y="83.7">4</text>
<text x="73.6" y="83.7">13</text>
<text x="73.6" y="81.2">14</text>
<text x="73.6" y="78.7">15</text>
<text x="53.9" y="86.3">5</text>
<text x="53.9" y="88.8">6</text>
<text x="73.6" y="88.8">11</text>
<text x="73.6" y="86.3">12</text>
<text x="53.9" y="91.4">7</text>
<text x="73.6" y="91.4">10</text>
<text x="53.9" y="99">8</text>
<text x="74.2" y="99">9</text>
<text x="222.2" y="129.5">1</text>
<text x="222.2" y="132">2</text>
<text x="62.2" y="137.1">27</text>
<text x="85.6" y="137.1">3</text>
<text x="222.2" y="134.5">3</text>
<text x="222.2" y="137.1">4</text>
<text x="62.2" y="139.6">26</text>
<text x="85.6" y="139.6">4</text>
<text x="85.6" y="142.2">5</text>
<text x="222.2" y="139.6">5</text>
<text x="222.2" y="142.2">6</text>
<text x="62.2" y="147.2">31</text>
<text x="85.6" y="144.7">6</text>
<text x="85.6" y="147.2">7</text>
<text x="85.6" y="149.8">8</text>
<text x="222.2" y="144.7">7</text>
<text x="222.2" y="147.2">8</text>
<text x="222.2" y="149.8">9</text>
<text x="62.2" y="154.9">29</text>
<text x="62.2" y="152.3">30</text>
<text x="85" y="154.9">17</text>
<text x="85" y="152.3">18</text>
<text x="221.5" y="152.3">10</text>
<text x="62.2" y="157.4">28</text>
<text x="85" y="165">10</text>
<text x="85" y="167.6">11</text>
<text x="85.6" y="162.5">9</text>
<text x="85" y="170.1">12</text>
<text x="85" y="172.6">13</text>
<text x="62.2" y="177.7">24</text>
<text x="85" y="175.2">14</text>
<text x="85" y="177.7">15</text>
<text x="62.2" y="182.8">25</text>
<text x="85" y="180.3">16</text>
<text x="85" y="185.3">33</text>
<text x="62.8" y="187.9">1</text>
<text x="85" y="187.9">32</text>
</g>
<g font-size="1" fill="#a90000">
<text x="112.4" y="53.2">1</text>
<text x="132.8" y="53.2">2</text>
<text x="193.7" y="53.2">1</text>
<text x="214" y="53.2">2</text>
<text x="249.6" y="53.2">1</text>
<text x="269.9" y="53.2">2</text>
<text x="112.4" y="55.8">3</text>
<text x="112.4" y="58.3">5</text>
<text x="132.8" y="55.8">4</text>
<text x="132.8" y="58.3">6</text>
<text x="193.7" y="55.8">3</text>
<text x="193.7" y="58.3">5</text>
<text x="214" y="55.8">4</text>
<text x="214" y="58.3">6</text>
<text x="249.6" y="55.8">3</text>
<text x="249.6" y="58.3">5</text>
<text x="269.9" y="55.8">4</text>
<text x="269.9" y="58.3">6</text>
<text x="112" y="65.9">11</text>
<text x="112.4" y="60.8">7</text>
<text x="112.4" y="63.4">9</text>
<text x="132.3" y="63.4">10</text>
<text x="132.3" y="65.9">12</text>
<text x="132.8" y="60.8">8</text>
<text x="193.2" y="65.9">11</text>
<text x="193.7" y="60.8">7</text>
<text x="193.7" y="63.4">9</text>
<text x="213.6" y="63.4">10</text>
<text x="213.6" y="65.9">12</text>
<text x="214" y="60.8">8</text>
<text x="249.1" y="65.9">11</text>
<text x="249.6" y="60.8">7</text>
<text x="249.6" y="63.4">9</text>
<text x="269.4" y="63.4">10</text>
<text x="269.4" y="65.9">12</text>
<text x="269.9" y="60.8">8</text>
<text x="28.1" y="68.5">13</text>
<text x="28.1" y="71">14</text>
<text x="48.9" y="68.5">2</text>
<text x="112" y="68.5">13</text>
<text x="112" y="71">15</text>
<text x="132.3" y="68.5">14</text>
<text x="132.3" y="71">16</text>
<text x="193.2" y="68.5">13</text>
<text x="193.2" y="71">15</text>
<text x="213.6" y="68.5">14</text>
<text x="213.6" y="71">16</text>
<text x="249.1" y="68.5">13</text>
<text x="249.1" y="71">15</text>
<text x="269.4" y="68.5">14</text>
<text x="269.4" y="71">16</text>
<text x="28.1" y="76.1">10</text>
<text x="28.6" y="73.5">1</text>
<text x="48.5" y="76.1">12</text>
<text x="112" y="73.5">17</text>
<text x="112" y="76.1">19</text>
<text x="132.3" y="73.5">18</text>
<text x="132.3" y="76.1">20</text>
<text x="193.2" y="73.5">17</text>
<text x="193.2" y="76.1">19</text>
<text x="213.6" y="73.5">18</text>
<text x="213.6" y="76.1">20</text>
<text x="249.1" y="73.5">17</text>
<text x="249.1" y="76.1">19</text>
<text x="269.4" y="73.5">18</text>
<text x="269.4" y="76.1">20</text>
<text x="28.6" y="83.7">9</text>
<text x="48.5" y="78.6">11</text>
<text x="48.9" y="83.7">7</text>
<text x="48.9" y="81.2">8</text>
<text x="28.1" y="88.8">15</text>
<text x="48.9" y="88.8">5</text>
<text x="48.9" y="86.2">6</text>
<text x="48.9" y="93.9">3</text>
<text x="48.9" y="91.3">4</text>
<text x="28.1" y="96.4">16</text>
</g>
<g font-size="1" fill="#006464">
<text x="115.6" y="54.1">IN+</text>
<text x="115.6" y="56.6">IN+</text>
<text x="115.6" y="59.2">IN+</text>
<text x="126.4" y="59.2">OUT+</text>
<text x="127.8" y="54.1">IN+</text>
<text x="127.8" y="56.6">IN+</text>
<text x="196.8" y="54.1">IN+</text>
<text x="196.8" y="56.6">IN+</text>
<text x="196.8" y="59.2">IN+</text>
<text x="207.7" y="59.2">OUT+</text>
<text x="209.1" y="54.1">IN+</text>
<text x="209.1" y="56.6">IN+</text>
<text x="252.7" y="54.1">IN+</text>
<text x="252.7" y="56.6">IN+</text>
<text x="252.7" y="59.2">IN+</text>
<text x="263.6" y="59.2">OUT+</text>
<text x="265" y="54.1">IN+</text>
<text x="265" y="56.6">IN+</text>
<text x="115.6" y="61.7">OUT+</text>
<text x="115.6" y="64.3">OUT+</text>
<text x="126.4" y="61.7">OUT+</text>
<text x="126.4" y="64.3">OUT+</text>
<text x="196.8" y="61.7">OUT+</text>
<text x="196.8" y="64.3">OUT+</text>
<text x="207.7" y="61.7">OUT+</text>
<text x="207.7" y="64.3">OUT+</text>
<text x="252.7" y="61.7">OUT+</text>
<text x="252.7" y="64.3">OUT+</text>
<text x="263.6" y="61.7">OUT+</text>
<text x="263.6" y="64.3">OUT+</text>
<text x="115.6" y="66.8">OUT-</text>
<text x="115.6" y="69.3">OUT-</text>
<text x="115.6" y="71.9">IN-</text>
<text x="126.4" y="66.8">OUT-</text>
<text x="126.4" y="69.3">OUT-</text>
<text x="127.8" y="71.9">IN-</text>
<text x="196.8" y="66.8">OUT-</text>
<text x="196.8" y="69.3">OUT-</text>
<text x="196.8" y="71.9">IN-</text>
<text x="207.7" y="66.8">OUT-</text>
<text x="207.7" y="69.3">OUT-</text>
<text x="209.1" y="71.9">IN-</text>
<text x="252.7" y="66.8">OUT-</text>
<text x="252.7" y="69.3">OUT-</text>
<text x="252.7" y="71.9">IN-</text>
<text x="263.6" y="66.8">OUT-</text>
<text x="263.6" y="69.3">OUT-</text>
<text x="265" y="71.9">IN-</text>
<text x="115.6" y="74.4">IN-</text>
<text x="115.6" y="77">SENSE-</text>
<text x="124.5" y="77">SENSE+</text>
<text x="127.8" y="74.4">IN-</text>
<text x="196.8" y="74.4">IN-</text>
<text x="196.8" y="77">SENSE-</text>
<text x="205.8" y="77">SENSE+</text>
<text x="209.1" y="74.4">IN-</text>
<text x="252.7" y="74.4">IN-</text>
<text x="252.7" y="77">SENSE-</text>
<text x="261.7" y="77">SENSE+</text>
<text x="265" y="74.4">IN-</text>
<text x="114.3" y="79.5">PH2-20-UA</text>
<text x="195.6" y="79.5">PH2-20-UA</text>
<text x="251.4" y="79.5">PH2-20-UA</text>
</g>
<g font-size=".9" fill="#a90000">
<text x="165.4" y="17.6">14</text>
<text x="165.4" y="22.7">12</text>
<text x="171.8" y="20.2">11</text>
<text x="165.4" y="27.8">24</text>
<text x="165.4" y="35.4">14</text>
<text x="165.4" y="32.9">22</text>
<text x="171.8" y="30.3">21</text>
<text x="274.7" y="35.4">24</text>
<text x="165.4" y="40.5">12</text>
<text x="171.8" y="37.9">11</text>
<text x="268.3" y="37.9">21</text>
<text x="274.7" y="40.5">22</text>
<text x="231.5" y="53.2">24</text>
<text x="167.5" y="55.5" transform="rotate(-90 167.5 55.5)">14</text>
<text x="172.6" y="55.5" transform="rotate(-90 172.6 55.5)">12</text>
<text x="175.1" y="55.5" transform="rotate(-90 175.1 55.5)">24</text>
<text x="180.2" y="55.5" transform="rotate(-90 180.2 55.5)">22</text>
<text x="231.5" y="58.3">22</text>
<text x="237.8" y="55.7">21</text>
<text x="170" y="61.9" transform="rotate(-90 170 61.9)">11</text>
<text x="177.6" y="61.9" transform="rotate(-90 177.6 61.9)">21</text>
<text x="157.3" y="70.8" transform="rotate(-90 157.3 70.8)">14</text>
<text x="162.4" y="70.8" transform="rotate(-90 162.4 70.8)">12</text>
<text x="164.9" y="70.8" transform="rotate(-90 164.9 70.8)">24</text>
<text x="170" y="70.8" transform="rotate(-90 170 70.8)">22</text>
<text x="159.9" y="77.1" transform="rotate(-90 159.9 77.1)">11</text>
<text x="167.5" y="77.1" transform="rotate(-90 167.5 77.1)">21</text>
<text x="231.5" y="73.5">14</text>
<text x="237.8" y="76">11</text>
<text x="231.5" y="78.6">12</text>
<text x="83.7" y="111.4" transform="rotate(-90 83.7 111.4)">A1</text>
<text x="96.4" y="111.4" transform="rotate(-90 96.4 111.4)">A1</text>
<text x="109.1" y="111.4" transform="rotate(-90 109.1 111.4)">A1</text>
<text x="121.8" y="111.4" transform="rotate(-90 121.8 111.4)">A1</text>
<text x="134.5" y="111.4" transform="rotate(-90 134.5 111.4)">A1</text>
<text x="83.7" y="119" transform="rotate(-90 83.7 119)">A2</text>
<text x="96.4" y="119" transform="rotate(-90 96.4 119)">A2</text>
<text x="109.1" y="119" transform="rotate(-90 109.1 119)">A2</text>
<text x="121.8" y="119" transform="rotate(-90 121.8 119)">A2</text>
<text x="134.5" y="119" transform="rotate(-90 134.5 119)">A2</text>
</g>
<g font-size=".9" fill="#840084">
<text x="171.5" y="22.3">CGND</text>
<text x="171.4" y="32.4">SRA</text>
<text x="171.4" y="40">SRA</text>
<text x="266.7" y="40">CGND</text>
<text x="237.6" y="57.8">PAR3</text>
<text x="170.7" y="61">PAR</text>
<text x="178.3" y="61">PAR</text>
<text x="160.6" y="78.1">SER</text>
<text x="168.2" y="78.1">SER</text>
<text x="237.6" y="78.1">PAR3</text>
<text x="30.5" y="103.2">Pin compatible alternative:</text>
<text x="30.5" y="104.6">PI4IOE5V6408</text>
<text x="84.4" y="119.9">PAR3</text>
<text x="97.1" y="119.9">PAR</text>
<text x="109.8" y="119.9">SER</text>
<text x="122.5" y="119.9">CGND</text>
<text x="135.2" y="119.9">SRA</text>
</g>
<g font-size=".9" fill="#0f0f0f">
<text x="182.9" y="38.1">CH2_OUT_NEG</text>
<text x="128.9" y="45.7">CH1_IN_POS</text>
<text x="210.2" y="45.7">CH2_IN_POS</text>
<text x="266.1" y="45.7">CH3_IN_POS</text>
<text x="127.7" y="48.2">CH1_OUT_POS</text>
<text x="209" y="48.2">CH2_OUT_POS</text>
<text x="264.9" y="48.2">CH3_OUT_POS</text>
<text x="182.9" y="60.9">CH2_IN_POS</text>
<text x="137.2" y="68.5">CH1_OUT_NEG</text>
<text x="170.2" y="66">SRA_SER</text>
<text x="215.3" y="83.8">CH2_IN_NEG</text>
<text x="251.5" y="81.2">CH3_OUT_NEG</text>
<text x="251.5" y="83.8">CH3_IN_NEG</text>
<text x="143.5" y="88.9">CH1_SENSE+</text>
<text x="227.4" y="88.9">CH2_SENSE+</text>
<text x="143.5" y="91.4">CH1_SENSE-</text>
<text x="227.4" y="91.4">CH2_SENSE-</text>
<text x="188" y="127">CH2_OUT_POS</text>
<text x="188" y="134.6">CH2_OUT_NEG</text>
<text x="208.3" y="134.6">CH2_SENSE+</text>
<text x="208.3" y="137.1">CH2_SENSE-</text>
<text x="188" y="139.7">CH1_OUT_POS</text>
<text x="188" y="147.3">CH1_OUT_NEG</text>
<text x="208.3" y="147.3">CH1_SENSE+</text>
<text x="208.3" y="149.8">CH1_SENSE-</text>
</g>
<g font-size=".9" fill="#840000">
<text x="16.2" y="71.9">SYS_SDA</text>
<text x="16.2" y="69.3">SYS_SCL</text>
<text x="14.5" y="76.9">RESET_OUT</text>
<text x="79" y="82">PWR_SSTART</text>
<text x="79" y="84.6">PWR_DIRECT</text>
<text x="51.8" y="137.9">SYS_SCL</text>
<text x="94.9" y="137.9">DIB1_TOUT</text>
<text x="51.7" y="140.4">SYS_SDA</text>
<text x="94.9" y="143">DIB3_TOUT</text>
<text x="94.9" y="140.4">DIB2_TOUT</text>
<text x="50.1" y="148.1">RESET_OUT</text>
<text x="94.9" y="145.5">DIB4_TOUT</text>
<text x="94.9" y="148.1">DIB5_TOUT</text>
<text x="94.9" y="150.6">AC_FREQ</text>
<text x="112.7" y="155.7">DIB_OE_SYNC</text>
<text x="112" y="165.8">DIB2_TIN</text>
<text x="112" y="163.3">DIB1_TIN</text>
<text x="112" y="173.5">DIB5_TIN</text>
<text x="112" y="170.9">DIB4_TIN</text>
<text x="112" y="168.4">DIB3_TIN</text>
</g>
<g font-size=".9" fill="#00c200">
<text x="94.9" y="153.1">DIN2</text>
<text x="94.2" y="176">RS485_TX_EN_DOUT2</text>
</g>
<g font-size=".9" fill="#006464">
<text x="220.3" y="155.6">TBP03R1-350-10BE</text>
<text x="87.8" y="157.8">JP21</text>
<text x="94.2" y="157.8">JP22</text>
<text x="99.3" y="157.8">JP23</text>
<text x="104.4" y="157.8">JP24</text>
<text x="109.5" y="157.8">JP25</text>
</g>
</svg>
